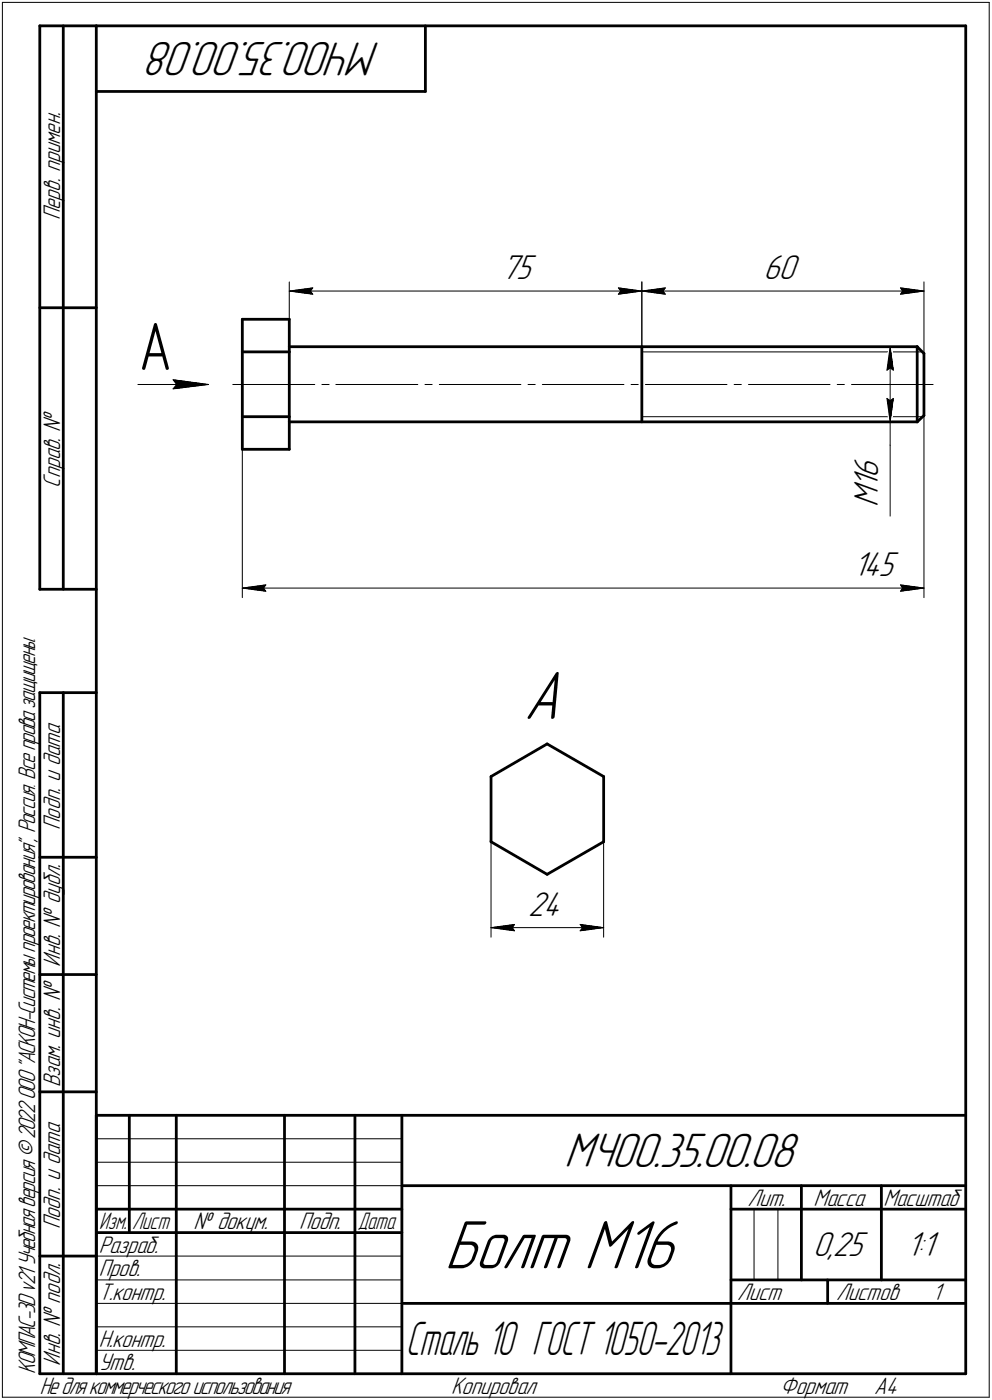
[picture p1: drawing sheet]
<svg xmlns="http://www.w3.org/2000/svg" width="211mm" height="298mm" viewBox="0 0 211 298" stroke-linecap="round" stroke-linejoin="round" font-family="sans-serif">
<g fill="none" stroke="#000" stroke-width=".21">
<path d="M.5 .5v297zM.5 .5h210zM210.5 .5v297zM61.6 60v13.8zM61.6 62l4.9-.7zM61.6 62l4.9 .7zM61.6 62h75zM66 62l.5 .7zM66.5 61.3l-.5 .7zM131.6 62.7l5-.7zM131.6 61.3l.5 .7zM131.6 61.3l5 .7z"/>
<path d="M132.1 62l-.5 .7zM136.6 74.9h58.6zM136.6 60v13.8zM136.6 62l5-.7zM136.6 62l5 .7zM136.6 62h60zM141.1 62l.5 .7zM141.6 61.3l-.5 .7zM187.4 73.8h7.8zM188.7 78.8l.7-.5zM189.4 73.8l.7 5zM189.4 78.3l.7 .5z"/>
<path d="M189.4 73.8l-.7 5zM189.4 73.8v16zM191.6 62.7l5-.7zM191.6 61.3l.4 .7zM191.6 61.3l5 .7zM192 62l-.4 .7zM195.2 74.9h1.1zM196.6 60v15.3zM29.4 81.9h15zM36.8 82.8l7.6-.9zM36.8 80.9l.8 1zM36.8 80.9l7.6 1z"/>
<path d="M37.6 81.9l-.8 .9zM49.5 81.9h17.5zM51.6 95.7v31.6zM68.5 81.9h1.5zM71.5 81.9h17.4zM90.4 81.9h1.5zM93.5 81.9h17.3zM112.4 81.9h1.5zM115.4 81.9h17.4zM134.3 81.9h1.5zM136.6 88.7h58.6zM137.3 81.9h17.4z"/>
<path d="M156.2 81.9h1.5zM159.3 81.9h17.3zM178.1 81.9h1.6zM181.2 81.9h17.3zM187.4 89.8h7.8zM188.7 84.8l.7 5zM188.7 84.8l.7 .5zM189.4 89.8v5zM189.4 94.8v15.1zM189.4 85.3l.7-.5zM190.1 84.8l-.7 5zM195.2 88.7h1.1z"/>
<path d="M196.6 88.5v38.8zM51.6 125.2l5-.7zM51.6 125.2l5 .7zM51.6 125.2h145zM56 125.2l.6 .7zM56.6 124.5l-.6 .7zM191.6 125.9l5-.7zM191.6 124.5l.4 .7zM191.6 124.5l5 .7zM192 125.2l-.4 .7zM104.5 179.2v20.4zM128.4 179.2v20.4z"/>
<path d="M104.5 197.5l5-.7zM104.5 197.5l5 .7zM104.5 197.5h23.9zM109 197.5l.5 .7zM109.5 196.8l-.5 .7zM123.4 198.2l5-.7zM123.4 196.8l.6 .7zM123.4 196.8l5 .7zM124 197.5l-.6 .7zM20.5 247.5h65zM20.5 252.5h65zM20.5 242.5h65z"/>
<path d="M160.4 257.5v15zM165.5 257.5v15zM20.5 267.5h65zM20.5 272.5h65zM20.5 277.5h65zM.5 297.5h210zM20.5 282.5h65zM20.5 287.5h65z"/>
</g>
<g fill="none" stroke="#000" stroke-width=".59">
<path d="M8.5 5.5v120zM8.5 5.5h12zM13.5 5.5v120zM20.5 5.5v287zM20.5 5.5h185zM20.5 19.5h70zM90.5 5.5v14zM205.5 5.5v287zM8.5 65.5h12zM51.6 74.9v13.8zM51.6 74.9h10zM51.6 68v6.9z"/>
<path d="M51.6 68h10zM61.6 73.8h133.6zM61.6 68v6.9zM61.6 74.9v13.8zM136.6 73.8v16zM195.2 73.8v16zM195.2 73.8l1.4 1.5zM196.6 75.3v13.2zM51.6 95.7h10zM51.6 88.7v7zM51.6 88.7h10zM61.6 89.8h133.6z"/>
<path d="M61.6 88.7v7zM195.2 89.8l1.4-1.3zM8.5 125.5h12zM8.5 147.5v145zM8.5 147.5h12zM13.5 147.5v145zM116.4 158.4l12 7zM104.5 165.4v13.8zM104.5 179.2l11.9 7zM104.5 165.4l11.9-7zM128.4 165.4v13.8zM8.5 182.5h12z"/>
<path d="M116.4 186.2l12-7zM8.5 207.5h12zM8.5 232.5h12zM20.5 237.5h185zM20.5 237.5v55zM27.5 237.5v25zM37.5 237.5v55zM60.5 237.5v55zM75.5 237.5v55zM85.5 237.5v55zM20.5 257.5h65zM85.5 252.5h120z"/>
<path d="M155.5 252.5v40zM155.5 257.5h15zM170.5 252.5v20zM170.5 257.5h35zM187.5 252.5v20zM8.5 267.5h12zM20.5 262.5h65zM85.5 277.5h70zM155.5 277.5h50zM155.5 272.5h50zM176.1 272.5v5zM8.5 292.5h12z"/>
<path d="M20.5 292.5h185z"/>
</g>
<g fill="#fff" stroke="#fff" stroke-width=".21">
<path d="M29.5 67.6h7.2zM29.5 67.6h7.2zM29.5 67.7h7.2zM29.5 67.8h7.2zM29.5 67.9h7.2zM29.5 68h7.2zM29.5 68.1h7.2zM29.5 68.2h7.2zM29.5 68.2h7.2zM29.5 68.3h7.2zM29.5 68.4h7.2zM29.5 68.5h7.2zM29.5 68.6h7.2zM29.5 68.7h7.2zM29.5 68.7h7.2zM29.5 68.8h7.2zM29.5 68.9h7.2zM29.5 69h7.2zM29.5 69.1h7.2zM29.5 69.2h7.2zM29.5 69.3h7.2zM29.5 69.3h7.2zM29.5 69.4h7.2zM29.5 69.5h7.2zM29.5 69.6h7.2zM29.5 69.7h7.2zM29.5 69.8h7.2zM29.5 69.8h7.2zM29.5 69.9h7.2zM29.5 70h7.2zM29.5 70.1h7.2zM29.5 70.2h7.2zM29.5 70.3h7.2zM29.5 70.4h7.2zM29.5 70.4h7.2zM29.5 70.5h7.2zM29.5 70.6h7.2zM29.5 70.7h7.2zM29.5 70.8h7.2zM29.5 70.9h7.2zM29.5 71h7.2zM29.5 71h7.2zM29.5 71.1h7.2zM29.5 71.2h7.2zM29.5 71.3h7.2zM29.5 71.4h7.2zM29.5 71.5h7.2zM29.5 71.5h7.2zM29.5 71.6h7.2zM29.5 71.7h7.2zM29.5 71.8h7.2zM29.5 71.9h7.2zM29.5 72h7.2zM29.5 72.1h7.2zM29.5 72.1h7.2zM29.5 72.2h7.2zM29.5 72.3h7.2zM29.5 72.4h7.2zM29.5 72.5h7.2zM29.5 72.6h7.2zM29.5 72.6h7.2zM29.5 72.7h7.2zM29.5 72.8h7.2zM29.5 72.9h7.2zM29.5 73h7.2zM29.5 73.1h7.2zM29.5 73.2h7.2zM29.5 73.2h7.2zM29.5 73.3h7.2zM29.5 73.4h7.2zM29.5 73.5h7.2zM29.5 73.6h7.2zM29.5 73.7h7.2zM29.5 73.7h7.2zM29.5 73.8h7.2zM29.5 73.9h7.2zM29.5 74h7.2zM29.5 74.1h7.2zM29.5 74.2h7.2zM29.5 74.3h7.2zM29.5 74.3h7.2zM29.5 74.4h7.2zM29.5 74.5h7.2zM29.5 74.6h7.2zM29.5 74.7h7.2zM29.5 74.8h7.2zM29.5 74.8h7.2zM29.5 74.9h7.2zM29.5 75h7.2zM29.5 75.1h7.2zM29.5 75.2h7.2zM29.5 75.3h7.2zM29.5 75.4h7.2zM29.5 75.4h7.2zM29.5 75.5h7.2zM29.5 75.6h7.2zM29.5 75.7h7.2zM29.5 75.8h7.2zM29.5 75.9h7.2zM29.5 75.9h7.2zM29.5 76h7.2zM29.5 76.1h7.2zM29.5 76.2h7.2zM29.5 76.3h7.2zM29.5 76.4h7.2zM29.5 76.5h7.2zM29.5 76.5h7.2zM29.5 76.6h7.2zM29.5 76.7h7.2zM29.5 76.8h7.2zM29.5 76.9h7.2zM29.5 77h7.2zM29.5 77h7.2zM29.5 77.1h7.2zM29.5 77.2h7.2zM29.5 77.3h7.2zM29.5 77.4h7.2zM29.5 77.5h7.2zM29.5 77.6h7.2zM29.5 77.6h7.2zM29.5 77.7h7.2zM29.5 77.8h7.2zM29.5 77.9h7.2zM29.5 78h7.2zM29.5 78.1h7.2zM29.5 78.1h7.2zM29.5 78.2h7.2zM29.5 78.3h7.2zM29.5 78.4h7.2zM29.5 78.5h7.2zM29.5 78.6h7.2zM29.5 78.7h7.2zM29.5 78.7h7.2zM29.5 78.8h7.2zM29.5 78.9h7.2zM29.5 79h7.2zM29.5 79.1h7.2zM29.5 79.2h7.2zM29.5 79.2h7.2zM29.5 79.3h7.2zM29.5 79.4h7.2zM29.5 79.5h7.2zM29.5 79.6h7.2zM29.5 79.7h7.2zM29.5 79.8h7.2zM29.5 79.8h7.2zM29.5 79.9h7.2zM29.5 80h7.2zM29.5 80.1h7.2zM29.5 80.2h7.2zM29.5 80.3h7.2zM29.5 80.3h7.2zM29.5 80.4h7.2zM29.5 80.5h7.2zM29.5 80.6h7.2zM29.5 80.7h7.2zM29.5 80.8h7.2zM29.5 80.9h7.2zM29.5 80.9h7.2zM29.5 81h7.2zM29.5 81.1h7.2zM29.5 81.2h7.2zM29.5 81.3h7.2zM29.5 81.4h7.2zM29.5 81.4h7.2zM29.5 81.5h7.2zM29.5 81.6h7.2zM29.5 81.7h7.2zM29.5 81.8h7.2z"/>
<path d="M36.3 80.3h.7zM36.3 80.4h1.3zM36.3 80.5h2zM36.3 80.6h2.6zM36.3 80.7h3.2zM36.3 80.8h3.8zM36.3 80.9h4.4zM36.3 80.9h5.1zM36.3 81h5.7zM36.3 81.1h6.3zM36.3 81.2h6.5zM36.3 81.3h6.7zM36.3 81.4h6.9zM36.3 81.4h7.1zM36.3 81.5h7.3zM36.3 81.6h7.5zM36.3 81.7h7.7zM36.3 81.8h7.9zM36.3 81.9h8.1zM36.3 82h7.9zM36.3 82h7.6zM36.3 82.1h7.5zM36.3 82.2h7.2zM36.3 82.3h7zM36.3 82.4h6.8zM36.3 82.5h6.5zM36.3 82.5h6.3zM36.3 82.6h5.7zM36.3 82.7h5.1zM36.3 82.8h4.4zM36.3 82.9h3.8zM36.3 83h3.2zM36.3 83.1h2.6zM36.3 83.1h2zM36.3 83.2h1.3zM36.3 83.3h.7z"/>
<path d="M181.3 96.8h7.1zM181.3 96.9h7.1zM181.3 96.9h7.1zM181.3 97h7.1zM181.3 97.1h7.1zM181.3 97.2h7.1zM181.3 97.3h7.1zM181.3 97.4h7.1zM181.3 97.5h7.1zM181.3 97.5h7.1zM181.3 97.6h7.1zM181.3 97.7h7.1zM181.3 97.8h7.1zM181.3 97.9h7.1zM181.3 98h7.1zM181.3 98h7.1zM181.3 98.1h7.1zM181.3 98.2h7.1zM181.3 98.3h7.1zM181.3 98.4h7.1zM181.3 98.5h7.1zM181.3 98.6h7.1zM181.3 98.6h7.1zM181.3 98.7h7.1zM181.3 98.8h7.1zM181.3 98.9h7.1zM181.3 99h7.1zM181.3 99.1h7.1zM181.3 99.1h7.1zM181.3 99.2h7.1zM181.3 99.3h7.1zM181.3 99.4h7.1zM181.3 99.5h7.1zM181.3 99.6h7.1zM181.3 99.7h7.1zM181.3 99.7h7.1zM181.3 99.8h7.1zM181.3 99.9h7.1zM181.3 100h7.1zM181.3 100.1h7.1zM181.3 100.2h7.1zM181.3 100.2h7.1zM181.3 100.3h7.1zM181.3 100.4h7.1zM181.3 100.5h7.1zM181.3 100.6h7.1zM181.3 100.7h7.1zM181.3 100.8h7.1zM181.3 100.8h7.1zM181.3 100.9h7.1zM181.3 101h7.1zM181.3 101.1h7.1zM181.3 101.2h7.1zM181.3 101.3h7.1zM181.3 101.3h7.1zM181.3 101.4h7.1zM181.3 101.5h7.1zM181.3 101.6h7.1zM181.3 101.7h7.1zM181.3 101.8h7.1zM181.3 101.9h7.1zM181.3 101.9h7.1zM181.3 102h7.1zM181.3 102.1h7.1zM181.3 102.2h7.1zM181.3 102.3h7.1zM181.3 102.4h7.1zM181.3 102.4h7.1zM181.3 102.5h7.1zM181.3 102.6h7.1zM181.3 102.7h7.1zM181.3 102.8h7.1zM181.3 102.9h7.1zM181.3 103h7.1zM181.3 103h7.1zM181.3 103.1h7.1zM181.3 103.2h7.1zM181.3 103.3h7.1zM181.3 103.4h7.1zM181.3 103.5h7.1zM181.3 103.5h7.1zM181.3 103.6h7.1zM181.3 103.7h7.1zM181.3 103.8h7.1zM181.3 103.9h7.1zM181.3 104h7.1zM181.3 104.1h7.1zM181.3 104.1h7.1zM181.3 104.2h7.1zM181.3 104.3h7.1zM181.3 104.4h7.1zM181.3 104.5h7.1zM181.3 104.6h7.1zM181.3 104.6h7.1zM181.3 104.7h7.1zM181.3 104.8h7.1zM181.3 104.9h7.1zM181.3 105h7.1zM181.3 105.1h7.1zM181.3 105.2h7.1zM181.3 105.2h7.1zM181.3 105.3h7.1zM181.3 105.4h7.1zM181.3 105.5h7.1zM181.3 105.6h7.1zM181.3 105.7h7.1zM181.3 105.7h7.1zM181.3 105.8h7.1zM181.3 105.9h7.1zM181.3 106h7.1zM181.3 106.1h7.1zM181.3 106.2h7.1zM181.3 106.3h7.1zM181.3 106.3h7.1zM181.3 106.4h7.1zM181.3 106.5h7.1zM181.3 106.6h7.1zM181.3 106.7h7.1zM181.3 106.8h7.1zM181.3 106.8h7.1zM181.3 106.9h7.1zM181.3 107h7.1zM181.3 107.1h7.1zM181.3 107.2h7.1zM181.3 107.3h7.1zM181.3 107.4h7.1zM181.3 107.4h7.1zM181.3 107.5h7.1zM181.3 107.6h7.1zM181.3 107.7h7.1zM181.3 107.8h7.1z"/>
<path d="M189.3 74.1h.3zM189.3 74.2h.3zM189.2 74.3h.5zM189.2 74.3h.5zM189.1 74.4h.6zM189.1 74.5h.6zM189.1 74.6h.6zM189.1 74.7h.7zM189.1 74.8h.7zM189 74.8h.9zM189 74.9h.9zM188.9 75h1zM188.9 75.1h1.1zM188.9 75.2h1.1zM188.8 75.3h1.3zM188.8 75.4h1.3zM188.7 75.4h1.5zM188.7 75.5h1.5zM188.6 75.6h1.6zM188.6 75.7h1.6zM188.6 75.8h1.6zM188.6 75.9h1.6zM188.6 75.9h1.6zM188.6 76h1.6zM188.6 76.1h1.6zM188.6 76.2h1.6zM188.6 76.3h1.6zM188.6 76.4h1.7zM188.6 76.5h1.7zM188.6 76.5h1.7zM188.6 76.6h1.7zM188.6 76.7h1.7zM188.6 76.8h1.7zM188.5 76.9h1.8zM188.5 77h1.8zM188.5 77h1.8zM188.5 77.1h1.9zM188.5 77.2h1.9zM188.5 77.3h1.9zM188.5 77.4h1.9zM188.4 77.5h2zM188.4 77.6h2zM188.4 77.6h2zM188.4 77.7h2zM188.4 77.8h2zM188.4 77.9h2.1zM188.4 78h2.1zM188.4 78.1h2.1zM188.3 78.1h2.2zM188.3 78.2h2.2zM188.3 78.3h2.2zM188.3 78.4h2.2zM188.3 78.5h2.2zM188.3 78.6h2.2zM188.3 78.7h2.3zM188.2 78.7h2.4zM188.2 78.8h2.4zM188.2 78.9h2.4zM188.2 79h2.4zM188.2 79.1h2.4zM188.2 79.2h2.4zM188.2 79.2h2.4z"/>
<path d="M188.1 84.3h2.5zM188.2 84.4h2.4zM188.2 84.5h2.4zM188.2 84.6h2.4zM188.2 84.7h2.4zM188.2 84.8h2.4zM188.2 84.8h2.4zM188.2 84.9h2.4zM188.3 85h2.3zM188.3 85.1h2.2zM188.3 85.2h2.2zM188.3 85.3h2.2zM188.3 85.3h2.2zM188.3 85.4h2.2zM188.3 85.5h2.2zM188.4 85.6h2.1zM188.4 85.7h2.1zM188.4 85.8h2.1zM188.4 85.9h2zM188.4 85.9h2zM188.4 86h2zM188.4 86.1h2zM188.4 86.2h2zM188.5 86.3h1.9zM188.5 86.4h1.9zM188.5 86.4h1.9zM188.5 86.5h1.9zM188.5 86.6h1.8zM188.5 86.7h1.8zM188.5 86.8h1.8zM188.6 86.9h1.7zM188.6 87h1.7zM188.6 87h1.7zM188.6 87.1h1.7zM188.6 87.2h1.7zM188.6 87.3h1.7zM188.6 87.4h1.6zM188.6 87.5h1.6zM188.6 87.5h1.6zM188.6 87.6h1.6zM188.6 87.7h1.6zM188.6 87.8h1.6zM188.6 87.9h1.6zM188.6 88h1.6zM188.6 88.1h1.6zM188.7 88.1h1.5zM188.7 88.2h1.5zM188.8 88.3h1.3zM188.8 88.4h1.3zM188.9 88.5h1.1zM188.9 88.6h1.1zM188.9 88.6h1zM189 88.7h.9zM189 88.8h.9zM189.1 88.9h.7zM189.1 89h.7zM189.1 89.1h.6zM189.1 89.2h.6zM189.1 89.2h.6zM189.2 89.3h.5zM189.2 89.4h.5zM189.3 89.5h.3zM189.3 89.6h.3z"/>
<path d="M162.5 53.8h8.2zM162.5 53.9h8.2zM162.5 54h8.2zM162.5 54.1h8.2zM162.5 54.2h8.2zM162.5 54.3h8.2zM162.5 54.4h8.2zM162.5 54.4h8.2zM162.5 54.5h8.2zM162.5 54.6h8.2zM162.5 54.7h8.2zM162.5 54.8h8.2zM162.5 54.9h8.2zM162.5 54.9h8.2zM162.5 55h8.2zM162.5 55.1h8.2zM162.5 55.2h8.2zM162.5 55.3h8.2zM162.5 55.4h8.2zM162.5 55.5h8.2zM162.5 55.5h8.2zM162.5 55.6h8.2zM162.5 55.7h8.2zM162.5 55.8h8.2zM162.5 55.9h8.2zM162.5 56h8.2zM162.5 56h8.2zM162.5 56.1h8.2zM162.5 56.2h8.2zM162.5 56.3h8.2zM162.5 56.4h8.2zM162.5 56.5h8.2zM162.5 56.6h8.2zM162.5 56.6h8.2zM162.5 56.7h8.2zM162.5 56.8h8.2zM162.5 56.9h8.2zM162.5 57h8.2zM162.5 57.1h8.2zM162.5 57.1h8.2zM162.5 57.2h8.2zM162.5 57.3h8.2zM162.5 57.4h8.2zM162.5 57.5h8.2zM162.5 57.6h8.2zM162.5 57.7h8.2zM162.5 57.7h8.2zM162.5 57.8h8.2zM162.5 57.9h8.2zM162.5 58h8.2zM162.5 58.1h8.2zM162.5 58.2h8.2zM162.5 58.3h8.2zM162.5 58.3h8.2zM162.5 58.4h8.2zM162.5 58.5h8.2zM162.5 58.6h8.2zM162.5 58.7h8.2zM162.5 58.8h8.2zM162.5 58.8h8.2zM162.5 58.9h8.2zM162.5 59h8.2zM162.5 59.1h8.2zM162.5 59.2h8.2zM162.5 59.3h8.2zM162.5 59.4h8.2zM162.5 59.4h8.2zM162.5 59.5h8.2zM162.5 59.6h8.2zM162.5 59.7h8.2zM162.5 59.8h8.2zM162.5 59.9h8.2zM162.5 59.9h8.2zM162.5 60h8.2zM162.5 60.1h8.2zM162.5 60.2h8.2zM162.5 60.3h8.2zM162.5 60.4h8.2zM162.5 60.5h8.2zM162.5 60.5h8.2zM162.5 60.6h8.2zM162.5 60.7h8.2zM162.5 60.8h8.2zM162.5 60.9h8.2z"/>
<path d="M191.1 60.9h.8zM191.1 61h1.5zM191.1 61h2.3zM191.1 61.1h3zM191.1 61.2h3.7zM191.1 61.3h4zM191.1 61.4h4.1zM191.1 61.5h4.3zM191.1 61.6h4.6zM191.1 61.6h4.7zM191.1 61.7h4.9zM191.1 61.8h5.2zM191.1 61.9h5.3zM191.1 62h5.5zM191.1 62.1h5.3zM191.1 62.1h5.2zM191.1 62.2h4.9zM191.1 62.3h4.7zM191.1 62.4h4.6zM191.1 62.5h4.3zM191.1 62.6h4.1zM191.1 62.7h4zM191.1 62.7h3.7zM191.1 62.8h3.1zM191.1 62.9h2.5zM191.1 63h1.9zM191.1 63.1h1.3zM191.1 63.2h.7z"/>
<path d="M141.4 60.9h.7zM140.6 61h1.5zM139.9 61h2.2zM139.1 61.1h3zM138.3 61.2h3.8zM138.2 61.3h3.9zM138 61.4h4.1zM137.8 61.5h4.3zM137.6 61.6h4.5zM137.4 61.6h4.7zM137.2 61.7h4.9zM137 61.8h5.1zM136.8 61.9h5.3zM136.6 62h5.5zM136.8 62.1h5.3zM137 62.1h5.1zM137.2 62.2h4.9zM137.4 62.3h4.7zM137.6 62.4h4.5zM137.8 62.5h4.3zM138 62.6h4.1zM138.2 62.7h3.9zM138.3 62.7h3.8zM139 62.8h3.1zM139.6 62.9h2.5zM140.2 63h1.9zM140.9 63.1h1.2zM141.5 63.2h.6z"/>
<path d="M106.7 53.8h7.8zM106.7 53.9h7.8zM106.7 54h7.8zM106.7 54.1h7.8zM106.7 54.2h7.8zM106.7 54.3h7.8zM106.7 54.4h7.8zM106.7 54.4h7.8zM106.7 54.5h7.8zM106.7 54.6h7.8zM106.7 54.7h7.8zM106.7 54.8h7.8zM106.7 54.9h7.8zM106.7 54.9h7.8zM106.7 55h7.8zM106.7 55.1h7.8zM106.7 55.2h7.8zM106.7 55.3h7.8zM106.7 55.4h7.8zM106.7 55.5h7.8zM106.7 55.5h7.8zM106.7 55.6h7.8zM106.7 55.7h7.8zM106.7 55.8h7.8zM106.7 55.9h7.8zM106.7 56h7.8zM106.7 56h7.8zM106.7 56.1h7.8zM106.7 56.2h7.8zM106.7 56.3h7.8zM106.7 56.4h7.8zM106.7 56.5h7.8zM106.7 56.6h7.8zM106.7 56.6h7.8zM106.7 56.7h7.8zM106.7 56.8h7.8zM106.7 56.9h7.8zM106.7 57h7.8zM106.7 57.1h7.8zM106.7 57.1h7.8zM106.7 57.2h7.8zM106.7 57.3h7.8zM106.7 57.4h7.8zM106.7 57.5h7.8zM106.7 57.6h7.8zM106.7 57.7h7.8zM106.7 57.7h7.8zM106.7 57.8h7.8zM106.7 57.9h7.8zM106.7 58h7.8zM106.7 58.1h7.8zM106.7 58.2h7.8zM106.7 58.3h7.8zM106.7 58.3h7.8zM106.7 58.4h7.8zM106.7 58.5h7.8zM106.7 58.6h7.8zM106.7 58.7h7.8zM106.7 58.8h7.8zM106.7 58.8h7.8zM106.7 58.9h7.8zM106.7 59h7.8zM106.7 59.1h7.8zM106.7 59.2h7.8zM106.7 59.3h7.8zM106.7 59.4h7.8zM106.7 59.4h7.8zM106.7 59.5h7.8zM106.7 59.6h7.8zM106.7 59.7h7.8zM106.7 59.8h7.8zM106.7 59.9h7.8zM106.7 59.9h7.8zM106.7 60h7.8zM106.7 60.1h7.8zM106.7 60.2h7.8zM106.7 60.3h7.8zM106.7 60.4h7.8zM106.7 60.5h7.8zM106.7 60.5h7.8zM106.7 60.6h7.8zM106.7 60.7h7.8zM106.7 60.8h7.8zM106.7 60.9h7.8z"/>
<path d="M131.1 60.9h.7zM131.1 61h1.5zM131.1 61h2.2zM131.1 61.1h3zM131.1 61.2h3.7zM131.1 61.3h3.9zM131.1 61.4h4.1zM131.1 61.5h4.3zM131.1 61.6h4.5zM131.1 61.6h4.7zM131.1 61.7h4.9zM131.1 61.8h5.1zM131.1 61.9h5.3zM131.1 62h5.5zM131.1 62.1h5.3zM131.1 62.1h5.1zM131.1 62.2h4.9zM131.1 62.3h4.7zM131.1 62.4h4.5zM131.1 62.5h4.3zM131.1 62.6h4.1zM131.1 62.7h3.9zM131.1 62.7h3.7zM131.1 62.8h3.1zM131.1 62.9h2.5zM131.1 63h1.8zM131.1 63.1h1.2zM131.1 63.2h.6z"/>
<path d="M66.4 60.9h.7zM65.6 61h1.5zM64.9 61h2.2zM64.1 61.1h3zM63.3 61.2h3.8zM63.2 61.3h3.9zM63 61.4h4.1zM62.7 61.5h4.4zM62.6 61.6h4.5zM62.4 61.6h4.7zM62.1 61.7h5zM62 61.8h5.1zM61.8 61.9h5.3zM61.6 62h5.5zM61.8 62.1h5.3zM62 62.1h5.1zM62.1 62.2h5zM62.4 62.3h4.7zM62.6 62.4h4.5zM62.7 62.5h4.4zM63 62.6h4.1zM63.2 62.7h3.9zM63.3 62.7h3.8zM64 62.8h3.1zM64.6 62.9h2.5zM65.2 63h1.9zM65.9 63.1h1.2zM66.5 63.2h.6z"/>
<path d="M181.6 117.1h9.9zM181.6 117.2h9.9zM181.6 117.3h9.9zM181.6 117.3h9.9zM181.6 117.4h9.9zM181.6 117.5h9.9zM181.6 117.6h9.9zM181.6 117.7h9.9zM181.6 117.8h9.9zM181.6 117.9h9.9zM181.6 117.9h9.9zM181.6 118h9.9zM181.6 118.1h9.9zM181.6 118.2h9.9zM181.6 118.3h9.9zM181.6 118.4h9.9zM181.6 118.4h9.9zM181.6 118.5h9.9zM181.6 118.6h9.9zM181.6 118.7h9.9zM181.6 118.8h9.9zM181.6 118.9h9.9zM181.6 119h9.9zM181.6 119h9.9zM181.6 119.1h9.9zM181.6 119.2h9.9zM181.6 119.3h9.9zM181.6 119.4h9.9zM181.6 119.5h9.9zM181.6 119.5h9.9zM181.6 119.6h9.9zM181.6 119.7h9.9zM181.6 119.8h9.9zM181.6 119.9h9.9zM181.6 120h9.9zM181.6 120.1h9.9zM181.6 120.1h9.9zM181.6 120.2h9.9zM181.6 120.3h9.9zM181.6 120.4h9.9zM181.6 120.5h9.9zM181.6 120.6h9.9zM181.6 120.6h9.9zM181.6 120.7h9.9zM181.6 120.8h9.9zM181.6 120.9h9.9zM181.6 121h9.9zM181.6 121.1h9.9zM181.6 121.2h9.9zM181.6 121.2h9.9zM181.6 121.3h9.9zM181.6 121.4h9.9zM181.6 121.5h9.9zM181.6 121.6h9.9zM181.6 121.7h9.9zM181.6 121.8h9.9zM181.6 121.8h9.9zM181.6 121.9h9.9zM181.6 122h9.9zM181.6 122.1h9.9zM181.6 122.2h9.9zM181.6 122.3h9.9zM181.6 122.3h9.9zM181.6 122.4h9.9zM181.6 122.5h9.9zM181.6 122.6h9.9zM181.6 122.7h9.9zM181.6 122.8h9.9zM181.6 122.9h9.9zM181.6 122.9h9.9zM181.6 123h9.9zM181.6 123.1h9.9zM181.6 123.2h9.9zM181.6 123.3h9.9zM181.6 123.4h9.9zM181.6 123.4h9.9zM181.6 123.5h9.9zM181.6 123.6h9.9zM181.6 123.7h9.9zM181.6 123.8h9.9zM181.6 123.9h9.9zM181.6 124h9.9zM181.6 124h9.9zM181.6 124.1h9.9z"/>
<path d="M56.4 124.1h.7zM55.6 124.2h1.5zM54.9 124.3h2.2zM54.1 124.4h3zM53.3 124.5h3.8zM53.2 124.5h3.9zM53 124.6h4.1zM52.7 124.7h4.4zM52.6 124.8h4.5zM52.4 124.9h4.7zM52.2 125h4.9zM52 125.1h5.1zM51.8 125.1h5.3zM51.6 125.2h5.5zM51.8 125.3h5.3zM52 125.4h5.1zM52.2 125.5h4.9zM52.4 125.6h4.7zM52.6 125.6h4.5zM52.7 125.7h4.4zM53 125.8h4.1zM53.2 125.9h3.9zM53.3 126h3.8zM54 126.1h3.1zM54.6 126.2h2.5zM55.2 126.2h1.9zM55.9 126.3h1.2zM56.5 126.4h.6z"/>
<path d="M191.1 124.1h.8zM191.1 124.2h1.5zM191.1 124.3h2.3zM191.1 124.4h3zM191.1 124.5h3.7zM191.1 124.5h4zM191.1 124.6h4.1zM191.1 124.7h4.3zM191.1 124.8h4.6zM191.1 124.9h4.7zM191.1 125h4.9zM191.1 125.1h5.2zM191.1 125.1h5.3zM191.1 125.2h5.5zM191.1 125.3h5.3zM191.1 125.4h5.2zM191.1 125.5h4.9zM191.1 125.6h4.7zM191.1 125.6h4.6zM191.1 125.7h4.3zM191.1 125.8h4.1zM191.1 125.9h4zM191.1 126h3.7zM191.1 126.1h3.1zM191.1 126.2h2.5zM191.1 126.2h1.9zM191.1 126.3h1.3zM191.1 126.4h.7z"/>
<path d="M111.4 141.9h10.9zM111.4 142h10.9zM111.4 142.1h10.9zM111.4 142.2h10.9zM111.4 142.2h10.9zM111.4 142.3h10.9zM111.4 142.4h10.9zM111.4 142.5h10.9zM111.4 142.6h10.9zM111.4 142.7h10.9zM111.4 142.7h10.9zM111.4 142.8h10.9zM111.4 142.9h10.9zM111.4 143h10.9zM111.4 143.1h10.9zM111.4 143.2h10.9zM111.4 143.3h10.9zM111.4 143.3h10.9zM111.4 143.4h10.9zM111.4 143.5h10.9zM111.4 143.6h10.9zM111.4 143.7h10.9zM111.4 143.8h10.9zM111.4 143.8h10.9zM111.4 143.9h10.9zM111.4 144h10.9zM111.4 144.1h10.9zM111.4 144.2h10.9zM111.4 144.3h10.9zM111.4 144.4h10.9zM111.4 144.4h10.9zM111.4 144.5h10.9zM111.4 144.6h10.9zM111.4 144.7h10.9zM111.4 144.8h10.9zM111.4 144.9h10.9zM111.4 144.9h10.9zM111.4 145h10.9zM111.4 145.1h10.9zM111.4 145.2h10.9zM111.4 145.3h10.9zM111.4 145.4h10.9zM111.4 145.5h10.9zM111.4 145.5h10.9zM111.4 145.6h10.9zM111.4 145.7h10.9zM111.4 145.8h10.9zM111.4 145.9h10.9zM111.4 146h10.9zM111.4 146h10.9zM111.4 146.1h10.9zM111.4 146.2h10.9zM111.4 146.3h10.9zM111.4 146.4h10.9zM111.4 146.5h10.9zM111.4 146.6h10.9zM111.4 146.6h10.9zM111.4 146.7h10.9zM111.4 146.8h10.9zM111.4 146.9h10.9zM111.4 147h10.9zM111.4 147.1h10.9zM111.4 147.2h10.9zM111.4 147.2h10.9zM111.4 147.3h10.9zM111.4 147.4h10.9zM111.4 147.5h10.9zM111.4 147.6h10.9zM111.4 147.7h10.9zM111.4 147.7h10.9zM111.4 147.8h10.9zM111.4 147.9h10.9zM111.4 148h10.9zM111.4 148.1h10.9zM111.4 148.2h10.9zM111.4 148.3h10.9zM111.4 148.3h10.9zM111.4 148.4h10.9zM111.4 148.5h10.9zM111.4 148.6h10.9zM111.4 148.7h10.9zM111.4 148.8h10.9zM111.4 148.8h10.9zM111.4 148.9h10.9zM111.4 149h10.9zM111.4 149.1h10.9zM111.4 149.2h10.9zM111.4 149.3h10.9zM111.4 149.4h10.9zM111.4 149.4h10.9zM111.4 149.5h10.9zM111.4 149.6h10.9zM111.4 149.7h10.9zM111.4 149.8h10.9zM111.4 149.9h10.9zM111.4 149.9h10.9zM111.4 150h10.9zM111.4 150.1h10.9zM111.4 150.2h10.9zM111.4 150.3h10.9zM111.4 150.4h10.9zM111.4 150.5h10.9zM111.4 150.5h10.9zM111.4 150.6h10.9zM111.4 150.7h10.9zM111.4 150.8h10.9zM111.4 150.9h10.9zM111.4 151h10.9zM111.4 151h10.9zM111.4 151.1h10.9zM111.4 151.2h10.9zM111.4 151.3h10.9zM111.4 151.4h10.9zM111.4 151.5h10.9zM111.4 151.6h10.9zM111.4 151.6h10.9zM111.4 151.7h10.9zM111.4 151.8h10.9zM111.4 151.9h10.9zM111.4 152h10.9zM111.4 152.1h10.9zM111.4 152.1h10.9zM111.4 152.2h10.9zM111.4 152.3h10.9zM111.4 152.4h10.9zM111.4 152.5h10.9zM111.4 152.6h10.9zM111.4 152.7h10.9zM111.4 152.7h10.9zM111.4 152.8h10.9zM111.4 152.9h10.9zM111.4 153h10.9zM111.4 153.1h10.9zM111.4 153.2h10.9zM111.4 153.2h10.9zM111.4 153.3h10.9zM111.4 153.4h10.9zM111.4 153.5h10.9zM111.4 153.6h10.9zM111.4 153.7h10.9zM111.4 153.8h10.9zM111.4 153.8h10.9zM111.4 153.9h10.9zM111.4 154h10.9zM111.4 154.1h10.9zM111.4 154.2h10.9zM111.4 154.3h10.9zM111.4 154.3h10.9zM111.4 154.4h10.9zM111.4 154.5h10.9zM111.4 154.6h10.9zM111.4 154.7h10.9zM111.4 154.8h10.9zM111.4 154.9h10.9zM111.4 154.9h10.9zM111.4 155h10.9zM111.4 155.1h10.9zM111.4 155.2h10.9zM111.4 155.3h10.9zM111.4 155.4h10.9zM111.4 155.4h10.9zM111.4 155.5h10.9zM111.4 155.6h10.9zM111.4 155.7h10.9zM111.4 155.8h10.9zM111.4 155.9h10.9zM111.4 156h10.9zM111.4 156h10.9z"/>
<path d="M112.4 189.4h8.2zM112.4 189.5h8.2zM112.4 189.6h8.2zM112.4 189.7h8.2zM112.4 189.7h8.2zM112.4 189.8h8.2zM112.4 189.9h8.2zM112.4 190h8.2zM112.4 190.1h8.2zM112.4 190.2h8.2zM112.4 190.2h8.2zM112.4 190.3h8.2zM112.4 190.4h8.2zM112.4 190.5h8.2zM112.4 190.6h8.2zM112.4 190.7h8.2zM112.4 190.8h8.2zM112.4 190.8h8.2zM112.4 190.9h8.2zM112.4 191h8.2zM112.4 191.1h8.2zM112.4 191.2h8.2zM112.4 191.3h8.2zM112.4 191.3h8.2zM112.4 191.4h8.2zM112.4 191.5h8.2zM112.4 191.6h8.2zM112.4 191.7h8.2zM112.4 191.8h8.2zM112.4 191.9h8.2zM112.4 191.9h8.2zM112.4 192h8.2zM112.4 192.1h8.2zM112.4 192.2h8.2zM112.4 192.3h8.2zM112.4 192.4h8.2zM112.4 192.4h8.2zM112.4 192.5h8.2zM112.4 192.6h8.2zM112.4 192.7h8.2zM112.4 192.8h8.2zM112.4 192.9h8.2zM112.4 193h8.2zM112.4 193h8.2zM112.4 193.1h8.2zM112.4 193.2h8.2zM112.4 193.3h8.2zM112.4 193.4h8.2zM112.4 193.5h8.2zM112.4 193.5h8.2zM112.4 193.6h8.2zM112.4 193.7h8.2zM112.4 193.8h8.2zM112.4 193.9h8.2zM112.4 194h8.2zM112.4 194.1h8.2zM112.4 194.1h8.2zM112.4 194.2h8.2zM112.4 194.3h8.2zM112.4 194.4h8.2zM112.4 194.5h8.2zM112.4 194.6h8.2zM112.4 194.6h8.2zM112.4 194.7h8.2zM112.4 194.8h8.2zM112.4 194.9h8.2zM112.4 195h8.2zM112.4 195.1h8.2zM112.4 195.2h8.2zM112.4 195.2h8.2zM112.4 195.3h8.2zM112.4 195.4h8.2zM112.4 195.5h8.2zM112.4 195.6h8.2zM112.4 195.7h8.2zM112.4 195.7h8.2zM112.4 195.8h8.2zM112.4 195.9h8.2zM112.4 196h8.2zM112.4 196.1h8.2zM112.4 196.2h8.2zM112.4 196.3h8.2zM112.4 196.3h8.2zM112.4 196.4h8.2z"/>
<path d="M109.3 196.4h.7zM108.5 196.5h1.5zM107.8 196.6h2.2zM107 196.7h3zM106.3 196.8h3.7zM106.1 196.8h3.9zM105.9 196.9h4.1zM105.7 197h4.3zM105.5 197.1h4.5zM105.3 197.2h4.7zM105.1 197.3h4.9zM104.9 197.4h5.1zM104.7 197.4h5.3zM104.5 197.5h5.5zM104.7 197.6h5.3zM104.9 197.7h5.1zM105.1 197.8h4.9zM105.3 197.9h4.7zM105.5 198h4.5zM105.7 198h4.3zM105.9 198.1h4.1zM106.1 198.2h3.9zM106.3 198.3h3.7zM106.9 198.4h3.1zM107.5 198.5h2.5zM108.1 198.5h1.9zM108.8 198.6h1.2zM109.4 198.7h.6z"/>
<path d="M122.9 196.4h.8zM122.9 196.5h1.6zM122.9 196.6h2.3zM122.9 196.7h3.1zM122.9 196.8h3.8zM122.9 196.8h4zM122.9 196.9h4.2zM122.9 197h4.4zM122.9 197.1h4.6zM122.9 197.2h4.8zM122.9 197.3h4.9zM122.9 197.4h5.2zM122.9 197.4h5.4zM122.9 197.5h5.5zM122.9 197.6h5.4zM122.9 197.7h5.2zM122.9 197.8h4.9zM122.9 197.9h4.8zM122.9 198h4.6zM122.9 198h4.4zM122.9 198.1h4.2zM122.9 198.2h4zM122.9 198.3h3.8zM122.9 198.4h3.2zM122.9 198.5h2.6zM122.9 198.5h1.9zM122.9 198.6h1.3zM122.9 198.7h.7z"/>
</g>
<g fill="#000" stroke="#000" stroke-width=".21">
<path d="M61.6 62h4.4zM62.2 62.1h3.9zM62.8 62.1h3.4zM63.5 62.2h2.8zM64.1 62.3h2.2zM64.7 62.4h1.7zM65.4 62.5h1.1zM66 62.6h.5z"/>
<path d="M66 61.4h.5zM65.4 61.5h1.1zM64.7 61.6h1.7zM64.1 61.6h2.2zM63.5 61.7h2.8zM62.8 61.8h3.4zM62.2 61.9h3.9z"/>
<path d="M131.7 61.4h.5zM131.7 61.5h1.1zM131.8 61.6h1.7zM131.8 61.6h2.3zM131.9 61.7h2.8zM132 61.8h3.4zM132.1 61.9h3.9z"/>
<path d="M132.1 62h4.5zM132.1 62.1h3.9zM132 62.1h3.4zM131.9 62.2h2.8zM131.8 62.3h2.3zM131.8 62.4h1.7zM131.7 62.5h1.1zM131.7 62.6h.5z"/>
<path d="M136.6 62h4.5zM137.2 62.1h3.9zM137.8 62.1h3.4zM138.5 62.2h2.8zM139.1 62.3h2.2zM139.7 62.4h1.7zM140.4 62.5h1.1zM141 62.6h.6z"/>
<path d="M141 61.4h.6zM140.4 61.5h1.1zM139.7 61.6h1.7zM139.1 61.6h2.2zM138.5 61.7h2.8zM137.8 61.8h3.4zM137.2 61.9h3.9z"/>
<path d="M189.2 75.1h.2zM189.2 75.2h.2zM189.2 75.3h.2zM189.2 75.4h.2zM189.2 75.4h.2zM189.2 75.5h.2zM189.2 75.6h.2zM189.2 75.7h.2zM189.1 75.8h.3zM189.1 75.9h.3zM189.1 75.9h.3zM189.1 76h.3zM189.1 76.1h.3zM189.1 76.2h.3zM189.1 76.3h.3zM189.1 76.4h.3zM189.1 76.5h.3zM189.1 76.5h.3zM189.1 76.6h.3zM189.1 76.7h.3zM189.1 76.8h.3zM189.1 76.9h.3zM189 77h.4zM189 77h.4zM189 77.1h.4zM189 77.2h.4zM189 77.3h.4zM189 77.4h.4zM189 77.5h.4zM189 77.6h.4zM188.9 77.6h.5zM188.9 77.7h.5zM188.9 77.8h.5zM188.9 77.9h.5zM188.9 78h.5zM188.9 78.1h.5zM188.9 78.1h.5zM188.8 78.2h.6zM188.8 78.3h.6zM188.8 78.4h.5zM188.8 78.5h.4zM188.8 78.6h.3zM188.8 78.7h.2z"/>
<path d="M189.4 74.5h.2zM189.4 74.6h.2zM189.4 74.7h.2zM189.4 74.8h.2zM189.4 74.8h.2zM189.4 74.9h.2zM189.4 75h.2zM189.4 75.1h.3zM189.4 75.2h.3zM189.4 75.3h.3zM189.4 75.4h.3zM189.4 75.4h.3zM189.4 75.5h.3zM189.4 75.6h.3zM189.4 75.7h.3zM189.4 75.8h.3zM189.4 75.9h.3zM189.4 75.9h.3zM189.4 76h.3zM189.4 76.1h.3zM189.4 76.2h.3zM189.4 76.3h.3zM189.4 76.4h.4zM189.4 76.5h.4zM189.4 76.5h.4zM189.4 76.6h.4zM189.4 76.7h.4zM189.4 76.8h.4zM189.4 76.9h.4zM189.4 77h.5zM189.4 77h.5zM189.4 77.1h.5zM189.4 77.2h.5zM189.4 77.3h.5zM189.4 77.4h.5zM189.4 77.5h.5zM189.4 77.6h.5zM189.4 77.6h.6zM189.4 77.7h.6zM189.4 77.8h.6zM189.4 77.9h.6zM189.4 78h.6zM189.4 78.1h.6zM189.4 78.1h.6zM189.4 78.2h.7zM189.4 78.3h.7zM189.6 78.4h.5zM189.7 78.5h.4zM189.7 78.6h.4zM189.9 78.7h.2z"/>
<path d="M191.7 61.4h.6zM191.8 61.5h1.1zM191.8 61.6h1.7zM191.9 61.6h2.2zM191.9 61.7h2.8zM191.9 61.8h3.5zM192 61.9h4z"/>
<path d="M192 62h4.6zM192 62.1h4zM191.9 62.1h3.5zM191.9 62.2h2.8zM191.9 62.3h2.2zM191.8 62.4h1.7zM191.8 62.5h1.1zM191.7 62.6h.6z"/>
<path d="M36.9 80.9h.6zM37 81h1.1zM37.1 81.1h1.7zM37.1 81.2h2.3zM37.2 81.3h2.8zM37.3 81.4h3.3zM37.3 81.4h3.9zM37.3 81.5h4.6zM37.4 81.6h5.1zM37.5 81.7h5.7zM37.6 81.8h6.2z"/>
<path d="M37.6 81.9h6.8zM37.6 82h6.1zM37.5 82h5.5zM37.4 82.1h4.9zM37.3 82.2h4.4zM37.3 82.3h3.7zM37.3 82.4h3zM37.2 82.5h2.4zM37.1 82.5h1.8zM37 82.6h1.3zM36.9 82.7h.7z"/>
<path d="M188.8 85h.2zM188.8 85.1h.3zM188.8 85.2h.4zM188.8 85.3h.5zM188.8 85.3h.6zM188.8 85.4h.6zM188.9 85.5h.5zM188.9 85.6h.5zM188.9 85.7h.5zM188.9 85.8h.5zM188.9 85.9h.5zM188.9 85.9h.5zM188.9 86h.5zM189 86.1h.4zM189 86.2h.4zM189 86.3h.4zM189 86.4h.4zM189 86.4h.4zM189 86.5h.4zM189 86.6h.4zM189 86.7h.4zM189.1 86.8h.3zM189.1 86.9h.3zM189.1 87h.3zM189.1 87h.3zM189.1 87.1h.3zM189.1 87.2h.3zM189.1 87.3h.3zM189.1 87.4h.3zM189.1 87.5h.3zM189.1 87.5h.3zM189.1 87.6h.3zM189.1 87.7h.3zM189.1 87.8h.3zM189.1 87.9h.3zM189.2 88h.2zM189.2 88.1h.2zM189.2 88.1h.2zM189.2 88.2h.2zM189.2 88.3h.2zM189.2 88.4h.2zM189.2 88.5h.2zM189.2 88.6h.2z"/>
<path d="M189.9 85h.2zM189.7 85.1h.4zM189.7 85.2h.4zM189.6 85.3h.5zM189.4 85.3h.7zM189.4 85.4h.7zM189.4 85.5h.6zM189.4 85.6h.6zM189.4 85.7h.6zM189.4 85.8h.6zM189.4 85.9h.6zM189.4 85.9h.6zM189.4 86h.6zM189.4 86.1h.5zM189.4 86.2h.5zM189.4 86.3h.5zM189.4 86.4h.5zM189.4 86.4h.5zM189.4 86.5h.5zM189.4 86.6h.5zM189.4 86.7h.5zM189.4 86.8h.4zM189.4 86.9h.4zM189.4 87h.4zM189.4 87h.4zM189.4 87.1h.4zM189.4 87.2h.4zM189.4 87.3h.4zM189.4 87.4h.3zM189.4 87.5h.3zM189.4 87.5h.3zM189.4 87.6h.3zM189.4 87.7h.3zM189.4 87.8h.3zM189.4 87.9h.3zM189.4 88h.3zM189.4 88.1h.3zM189.4 88.1h.3zM189.4 88.2h.3zM189.4 88.3h.3zM189.4 88.4h.3zM189.4 88.5h.3zM189.4 88.6h.3zM189.4 88.6h.2zM189.4 88.7h.2zM189.4 88.8h.2zM189.4 88.9h.2zM189.4 89h.2zM189.4 89.1h.2zM189.4 89.2h.2z"/>
<path d="M51.6 125.2h4.4zM52.2 125.3h3.9zM52.8 125.4h3.4zM53.5 125.5h2.8zM54.1 125.6h2.2zM54.7 125.6h1.7zM55.4 125.7h1.1zM56 125.8h.6z"/>
<path d="M56 124.6h.6zM55.4 124.7h1.1zM54.7 124.8h1.7zM54.1 124.9h2.2zM53.5 125h2.8zM52.8 125.1h3.4zM52.2 125.1h3.9z"/>
<path d="M191.7 124.6h.6zM191.8 124.7h1.1zM191.8 124.8h1.7zM191.9 124.9h2.2zM191.9 125h2.8zM191.9 125.1h3.5zM192 125.1h4z"/>
<path d="M192 125.2h4.6zM192 125.3h4zM191.9 125.4h3.5zM191.9 125.5h2.8zM191.9 125.6h2.2zM191.8 125.6h1.7zM191.8 125.7h1.1zM191.7 125.8h.6z"/>
<path d="M104.5 197.5h4.5zM105.2 197.6h3.9zM105.7 197.7h3.4zM106.4 197.8h2.8zM107 197.9h2.2zM107.6 198h1.7zM108.3 198h1.1zM108.9 198.1h.6z"/>
<path d="M108.9 196.9h.6zM108.3 197h1.1zM107.6 197.1h1.7zM107 197.2h2.2zM106.4 197.3h2.8zM105.7 197.4h3.4zM105.2 197.4h3.9z"/>
<path d="M123.5 196.9h.6zM123.6 197h1.1zM123.7 197.1h1.7zM123.7 197.2h2.3zM123.8 197.3h2.8zM123.9 197.4h3.4zM124 197.4h3.8z"/>
<path d="M124 197.5h4.4zM124 197.6h3.8zM123.9 197.7h3.4zM123.8 197.8h2.8zM123.7 197.9h2.3zM123.7 198h1.7zM123.6 198h1.1zM123.5 198.1h.6z"/>
</g>
<g font-size="15.6">
<text x="111.5" y="153.1">А</text>
<text x="94.6" y="270.1">Болт М16</text>
</g>
<text font-size="14.6" x="29.5" y="78.8">А</text>
<g font-size="10.9">
<text x="80.9" y="9" transform="rotate(-180 80.9 9)">МЧ00.35.00.08</text>
<text x="120.1" y="248.5">МЧ00.35.00.08</text>
</g>
<text font-size="10.6" x="86.4" y="288.5">Сталь 10 ГОСТ 1050-2013</text>
<g font-size="7.8">
<text x="106.7" y="59.5">75</text>
<text x="162.5" y="59.5">60</text>
<text x="186.9" y="101.8" transform="rotate(-90 186.9 101.8)">6</text>
<text x="186.9" y="107.9" transform="rotate(-90 186.9 107.9)">M</text>
<text x="186.9" y="103.9" transform="rotate(-90 186.9 103.9)">1</text>
<text x="181.6" y="122.7">145</text>
<text x="112.4" y="195">24</text>
<text x="173" y="267.5">0,25</text>
<text x="192.9" y="267.5">1:1</text>
</g>
<g font-size="5.4">
<text x="12.8" y="46.9" transform="rotate(-90 12.8 46.9)">Перв. примен.</text>
<text x="12.8" y="103.8" transform="rotate(-90 12.8 103.8)">Справ. №</text>
<text x="12.8" y="176.7" transform="rotate(-90 12.8 176.7)">Подп. и дата</text>
<text x="12.8" y="205.8" transform="rotate(-90 12.8 205.8)">Инв. № дубл.</text>
<text x="12.8" y="231.6" transform="rotate(-90 12.8 231.6)">Взам. инв. №</text>
<text x="159.1" y="256.8">Лит.</text>
<text x="173.1" y="256.8">Масса</text>
<text x="188" y="256.8">Масштаб</text>
<text x="12.8" y="261.7" transform="rotate(-90 12.8 261.7)">Подп. и дата</text>
<text x="41.2" y="261.8">№ докум.</text>
<text x="63.6" y="261.8">Подп.</text>
<text x="21" y="266.8">Разраб.</text>
<text x="21" y="271.8">Пров.</text>
<text x="21" y="276.8">Т.контр.</text>
<text x="156.9" y="276.8">Лист</text>
<text x="177.9" y="276.8">Листов</text>
<text x="198.4" y="276.8">1</text>
<text x="21" y="286.8">Н.контр.</text>
<text x="7.5" y="292.5" transform="rotate(-90 7.5 292.5)">КОМПАС-3Dv21 Учебнаяверсия©2022ООО&quot;АСКОН-Системыпроектирования&quot;, Россия. Всеправазащищены.</text>
<text x="12.8" y="290.8" transform="rotate(-90 12.8 290.8)">Инв. № подл.</text>
<text x="21" y="291.8">Утв.</text>
<text x="8.5" y="296.7">Недлякоммерческогоиспользования</text>
<text x="96" y="296.8">Копировал</text>
<text x="166" y="296.8">Формат</text>
<text x="186" y="296.8">A4</text>
</g>
<g font-size="5.3">
<text x="21.1" y="261.8">Изм.</text>
<text x="28.1" y="261.8">Лист</text>
<text x="76.1" y="261.8">Дата</text>
</g>
</svg>
